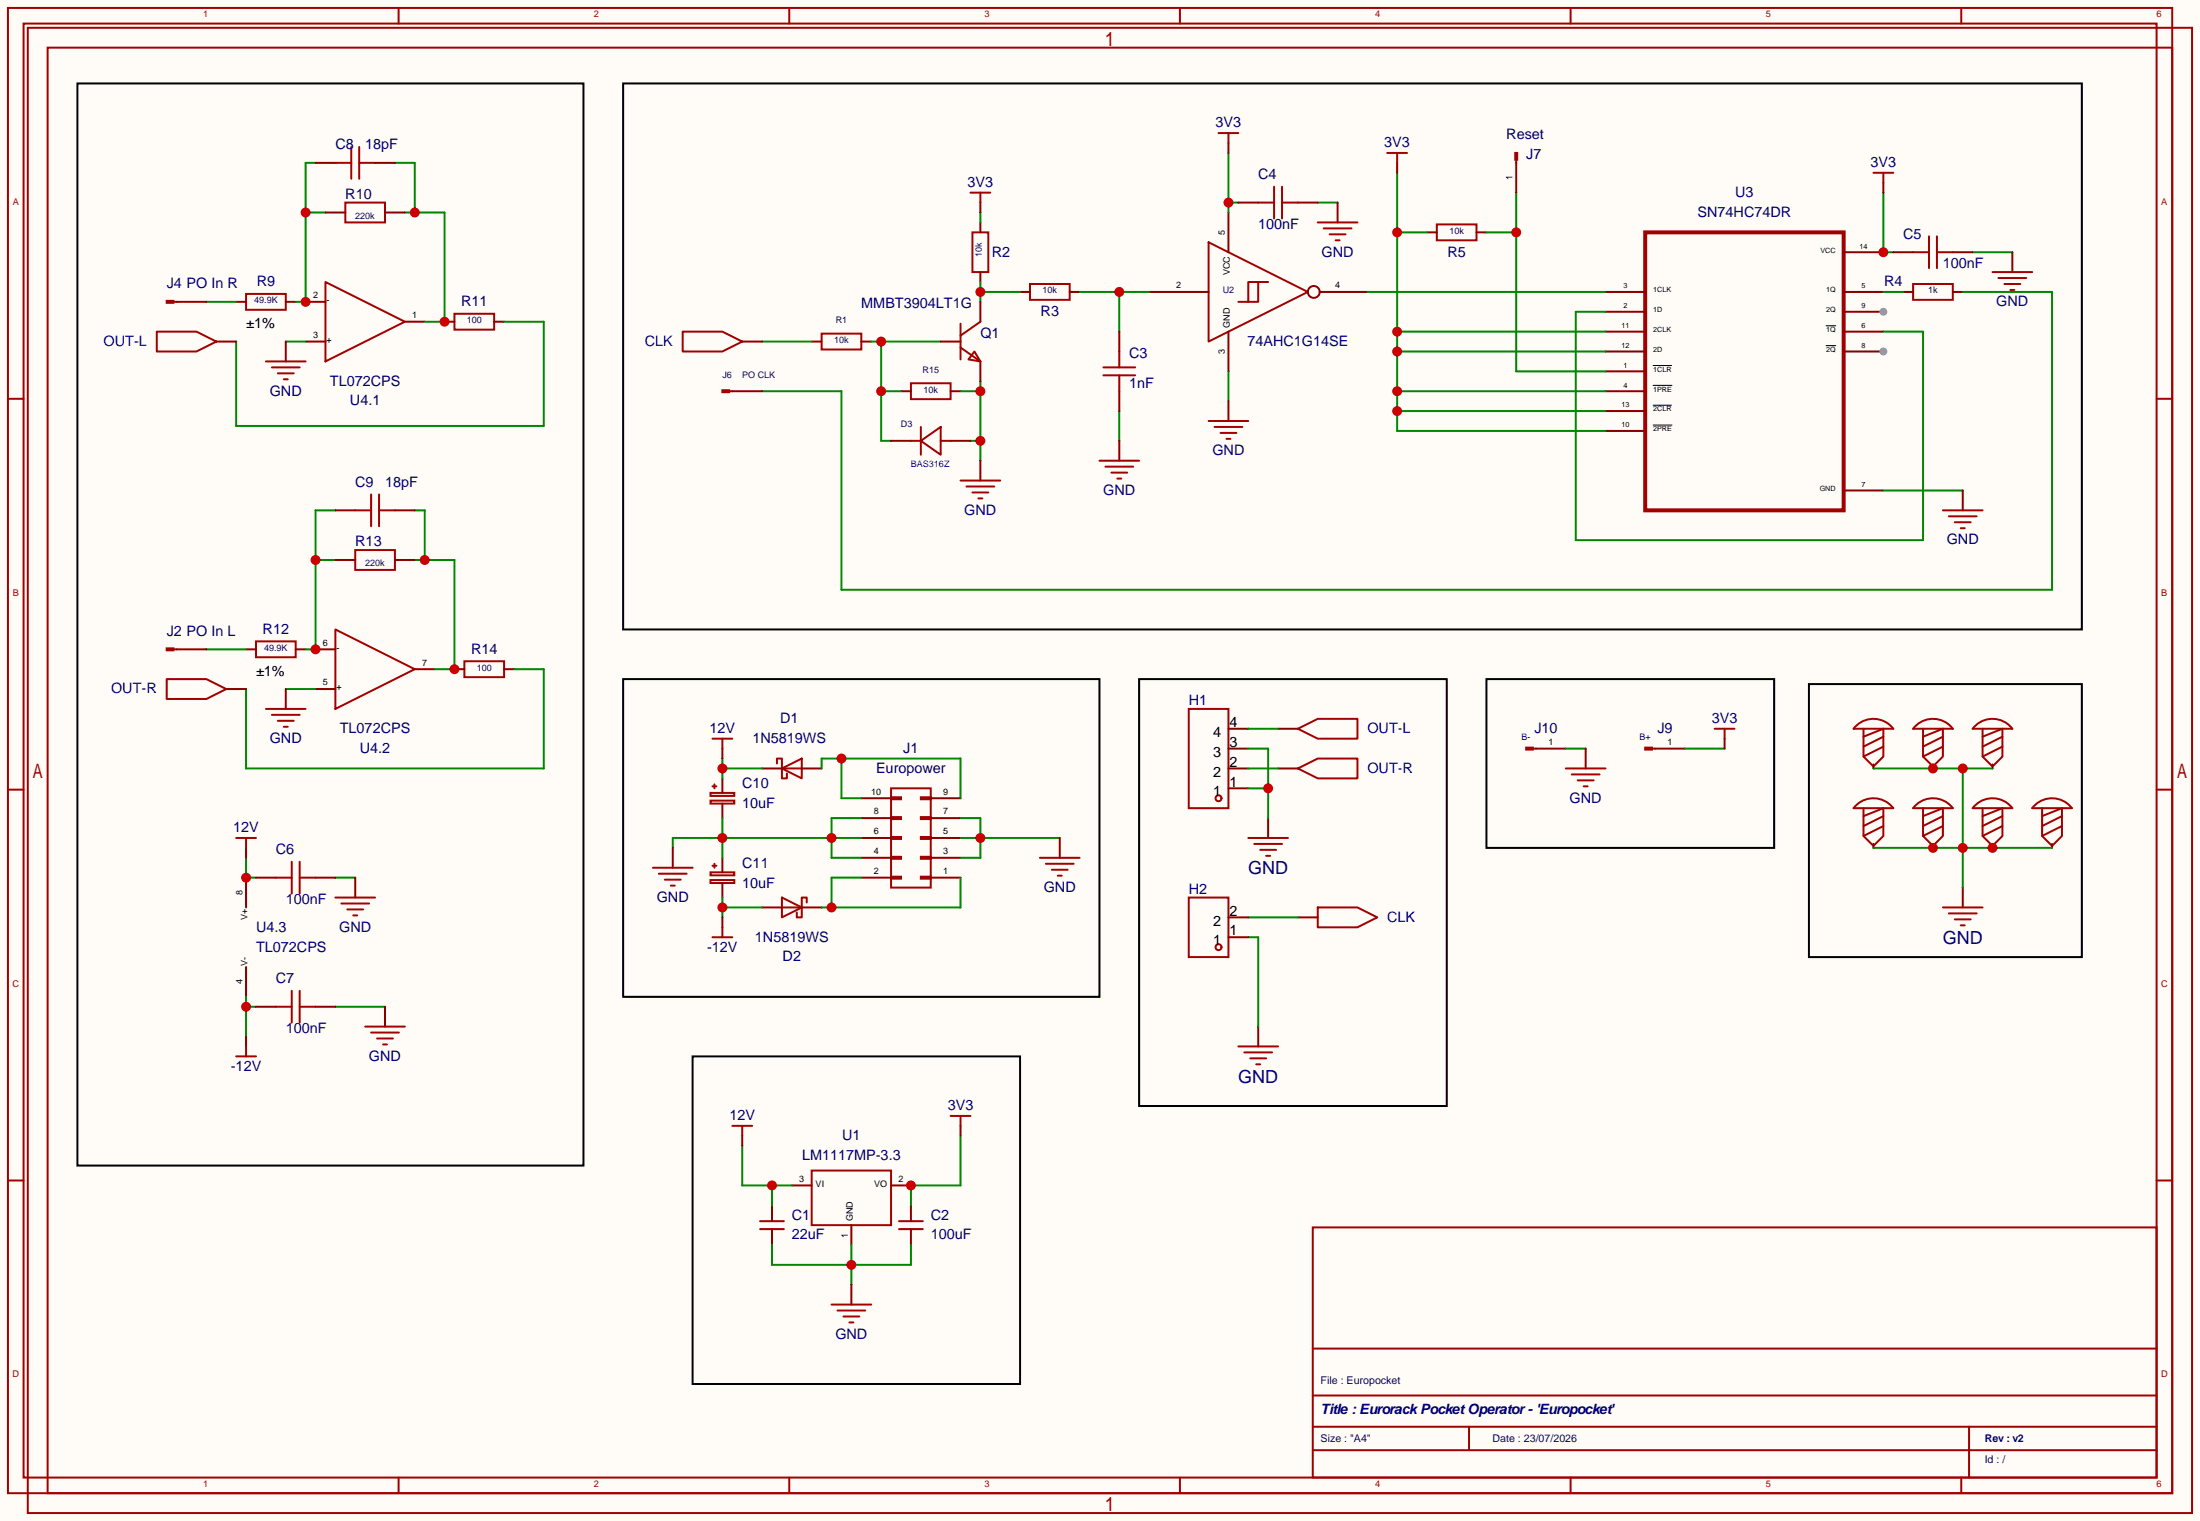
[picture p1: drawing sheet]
<svg xmlns="http://www.w3.org/2000/svg" width="282mm" height="195mm" viewBox="0 0 282 195" stroke-linecap="round" stroke-linejoin="round" font-family="sans-serif">
<path d="M0 0h281.6v194.6h-281.6z" fill="#fffcf7"/>
<g fill="none" stroke="#a10000" stroke-width=".25">
<path d="M1 1h277v190h-277zM3 3h273v186h-273zM3.6 3.6h277v190h-277zM6.1 6.1h271.9v184.9h-271.9zM51 1v2M101 1v2M151 1v2M201 1v2M251 1v2M31.5 37.6h5.1v2h-5.1zM41.7 36.1l10.1 5.1-10.1 5zM1 51h2"/>
<path d="M276 51h2M152.1 90.7h5.1v12.7h-5.1zM166.1 98.3l2.6-1.3h5v2.6h-5zM166.1 93.2l2.6-1.2h5v2.5h-5zM237.7 92.8a3.2 3.2 0 0 1 4.6 .4h-5.1zM238.5 93.2v3.6l1.3 1.3 1.2-1.3v-3.6l-2.5 1M241 94.2l-2.5 1.3M241 95.5l-2.5 1.3M245.3 92.8a3.2 3.2 0 0 1 4.6 .4h-5zM246.1 93.2v3.6l1.3 1.3 1.3-1.3v-3.6l-2.6 1M248.7 94.2l-2.6 1.3M248.7 95.5l-2.6 1.3"/>
<path d="M252.9 92.8a3.2 3.2 0 0 1 4.7 .4h-5.1zM253.7 93.2v3.6l1.3 1.3 1.3-1.3v-3.6l-2.6 1M256.3 94.2l-2.6 1.3M256.3 95.5l-2.6 1.3M1 101h2M159.8 107.2h5M160.5 108h3.6M161.3 108.7h2M162.1 109.5h.5M168.7 116.1h5l2.6 1.3-2.6 1.2h-5zM237.7 102.9a3.2 3.2 0 0 1 4.6 .5h-5.1zM238.5 103.4v3.5l1.3 1.3 1.2-1.3v-3.5l-2.5 1"/>
<path d="M241 104.4l-2.5 1.3M241 105.7l-2.5 1.2M245.3 102.9a3.2 3.2 0 0 1 4.6 .5h-5zM246.1 103.4v3.5l1.3 1.3 1.3-1.3v-3.5l-2.6 1M248.7 116.1h5M248.7 104.4l-2.6 1.3M248.7 105.7l-2.6 1.2M249.4 116.8h3.6M250.2 117.6h2M251 118.4h.5M252.9 102.9a3.2 3.2 0 0 1 4.7 .5h-5.1zM253.7 103.4v3.5l1.3 1.3 1.3-1.3v-3.5l-2.6 1"/>
<path d="M256.3 104.4l-2.6 1.3M256.3 105.7l-2.6 1.2M260.5 102.9a3.2 3.2 0 0 1 4.7 .5h-5.1zM261.4 103.4v3.5l1.2 1.3 1.3-1.3v-3.5l-2.5 1M263.9 104.4l-2.5 1.3M263.9 105.7l-2.5 1.2M276 101h2M158.5 133.9h5.1M159.3 134.6h3.5M160 135.4h2.1M160.8 136.2h.5M1 151h2"/>
<path d="M97.3 157.2h3M97.3 156.2h3M103.9 149.7h10.1v7h-10.1zM168 157h108v32h-108zM276 151h2M168 178.5h108M168 172.5h108M51 189v2M101 189v2M151 189v2M168 185.5h108M168 182.5h108"/>
<path d="M188 182.5v3M201 189v2M251 189v2M252 182.5v6.5"/>
<circle cx="156" cy="102.1" r=".38"/>
</g>
<g fill="none" stroke="#870000" stroke-width=".25">
<path d="M30.2 38.6h1.3M36.6 38.6h1.2M39.1 38.6h2.6M39.1 43.7h2.6M51.8 41.2h2.6M157.2 98.3h2.6M157.2 95.8h2.6M157.2 93.2h2.6M163.6 98.3h2.5M163.6 93.2h2.5M239.8 97.8v.5M247.4 97.8v.5"/>
<path d="M255 97.8v.5M157.2 100.8h2.6M162.3 104.7v2.5M166.1 117.4h2.6M239.8 108v.5M247.4 108v.5M251.2 113.5v2.6M255 108v.5M262.6 108v.5M161 131.3v2.6M98.8 154.2v2M98.8 157.2v2.1"/>
<path d="M101.3 151.6h2.6M109 156.7v2.6M114 151.6h2.6"/>
</g>
<path d="M239.8 98.3h15.2M251.2 98.3v15.2M239.8 108.5h22.8" fill="none" stroke="#008700" stroke-width=".25"/>
<g fill="#c00">
<circle cx="247.4" cy="108.5" r=".63"/>
<circle cx="251.2" cy="108.5" r=".63"/>
<circle cx="255" cy="108.5" r=".63"/>
<circle cx="251.2" cy="98.3" r=".63"/>
<circle cx="247.4" cy="98.3" r=".63"/>
</g>
<g fill="none" stroke="#a10000" stroke-width=".25">
<path d="M124.5 29.7h2v5.1h-2zM131.8 36.3h5.1v2.1h-5.1zM154.7 31l12.7 6.3-12.7 6.4zM161 36.1v2.5h-1.2M162.3 36.1h-2.5v2.5h-1.3M244.9 36.3h5v2.1h-5zM58.2 40.1h5v2.1h-5zM105.2 42.7h5v2h-5zM116.6 49h5.1v2.1h-5.1zM32.8 82h5v2.1h-5zM42.9 80.5l10.2 5.1-10.2 5.1zM59.4 84.6h5.1v2h-5.1z"/>
<path d="M99.4 97.7v-.7h.7v2.6h.6v-.7M100.1 98.3l2.5-1.3v2.6zM100.1 98.3h2.5M195.3 95.6h.9v.3h-.9zM196.2 95.8h.4M210.6 95.6h.8v.3h-.8zM211.4 95.8h.4M100.1 114.8l2.5 1.3-2.5 1.3zM100.1 116.1h2.5M103.3 115.5v-.7h-.7v2.6h-.6v-.7M114 100.8h5.1v12.7h-5.1zM114 102h1.3v.2h-1.3z"/>
<path d="M114 104.5h1.3v.3h-1.3zM114 107.1h1.3v.2h-1.3zM114 109.6h1.3v.3h-1.3zM114 112.1h1.3v.3h-1.3zM117.9 102h1.2v.2h-1.2zM117.9 104.5h1.2v.3h-1.2zM117.9 107.1h1.2v.2h-1.2zM117.9 109.6h1.2v.3h-1.2zM117.9 112.1h1.2v.3h-1.2zM115.1 157.2h3M115.1 156.2h3"/>
</g>
<g fill="none" stroke="#870000" stroke-width=".25">
<path d="M125.5 28.5v1.2M125.5 34.8v1.3M130.6 37.3h1.2M136.9 37.3h1.3M147.1 37.3h7.6M157.2 27.2v5.1M168.9 37.3h6.1M205.5 37.3h5.1M205.5 39.9h5.1M236 37.3h5M236 32.3h5M243.6 37.3h1.3"/>
<path d="M249.9 37.3h1.3M56.9 41.2h1.3M63.2 41.2h1.3M103.9 43.7h1.3M110.2 43.7h1.3M115.3 50h1.3M121.7 50h1.2M157.2 42.4v5.1M205.5 50h5.1M205.5 47.5h5.1M205.5 55.1h5.1M205.5 42.4h5.1"/>
<path d="M205.5 45h5.1M205.5 52.6h5.1M236 42.4h5M236 45h5M236 62.7h5M31.5 83.1h1.3M37.8 83.1h1.3M40.4 83.1h2.5M40.4 88.1h2.5M53.1 85.6h2.5M58.2 85.6h1.2M64.5 85.6h1.3"/>
<path d="M97.5 98.3h2.6M102.6 98.3h2.6M196.6 95.8h3.8M211.8 95.8h3.8M97.5 116.1h2.6M102.6 116.1h2.6M110.2 112.3h3.8M110.2 102.1h3.8M110.2 109.7h3.8M110.2 107.2h3.8M110.2 104.7h3.8M119.1 112.3h3.8"/>
<path d="M119.1 102.1h3.8M119.1 109.7h3.8M119.1 107.2h3.8M119.1 104.7h3.8M116.6 154.2v2M116.6 157.2v2.1"/>
<circle cx="168.1" cy="37.3" r=".76"/>
</g>
<path d="M210.6 29.7h25.4v35.6h-25.4z" fill="none" stroke="#a10000" stroke-width=".51"/>
<path d="M211.6 46.8h2.3M211.6 54.4h2.4M211.6 51.8h2.3M211.6 49.3h2.4M233.7 41.7h1.2" fill="none" stroke="#000" stroke-width=".13"/>
<circle cx="241" cy="45" r=".51" fill="#999"/>
<path d="M233.7 44.2h1.2" fill="none" stroke="#000" stroke-width=".13"/>
<path d="M236 39.9h5" fill="none" stroke="#870000" stroke-width=".25"/>
<circle cx="241" cy="39.9" r=".51" fill="#999"/>
<path d="M182.6 29.7h1.3M189 29.7h1.2M92.5 99.6v1.8M31.5 112.3v3.8M92.5 102.8v1.9M92.5 109.7v1.9M92.5 113v1.8M31.5 123.7v3.8" fill="none" stroke="#870000" stroke-width=".25"/>
<path d="M183.9 28.7h5.1v2h-5.1zM90.9 102.4h3.1v.4h-3.1zM90.9 101.4h3.1v.4h-3.1zM90.9 112.6h3.1v.4h-3.1zM90.9 111.6h3.1v.4h-3.1zM91.2 100.6h.5M91.2 110.8h.5M91.4 100.3v.5M91.4 110.5v.5" fill="none" stroke="#a10000" stroke-width=".25"/>
<path d="M157.2 19.6v7.6M157.2 25.9h1.3" fill="none" stroke="#008700" stroke-width=".25"/>
<circle cx="157.2" cy="25.9" r=".63" fill="#c00"/>
<path d="M105.2 98.3v-1.3h17.7v5.1M107.7 97v5.1h2.5" fill="none" stroke="#008700" stroke-width=".25"/>
<circle cx="107.7" cy="97" r=".63" fill="#c00"/>
<path d="M26.4 38.6h3.8M241 24.6v7.7h1.3M200.4 95.8h2.5" fill="none" stroke="#008700" stroke-width=".25"/>
<circle cx="241" cy="32.3" r=".63" fill="#c00"/>
<path d="M178.8 22.1v33h26.7M178.8 29.7h3.8M178.8 45h26.7M178.8 42.4h26.7M178.8 50h26.7M178.8 52.6h26.7" fill="none" stroke="#008700" stroke-width=".25"/>
<g fill="#c00">
<circle cx="178.8" cy="52.6" r=".63"/>
<circle cx="178.8" cy="50" r=".63"/>
<circle cx="178.8" cy="45" r=".63"/>
<circle cx="178.8" cy="42.4" r=".63"/>
<circle cx="178.8" cy="29.7" r=".63"/>
</g>
<path d="M40.4 71.6h2.5M42.9 65.3h-2.5v17.8h-1.3" fill="none" stroke="#008700" stroke-width=".25"/>
<g fill="#c00">
<circle cx="40.4" cy="83.1" r=".63"/>
<circle cx="40.4" cy="71.6" r=".63"/>
</g>
<path d="M122.9 104.7h2.6v5h-2.6M122.9 107.2h12.7" fill="none" stroke="#008700" stroke-width=".25"/>
<circle cx="125.5" cy="107.2" r=".63" fill="#c00"/>
<path d="M36.6 43.7h2.5M110.2 112.3h-3.8v3.8M122.9 112.3v3.8h-17.7" fill="none" stroke="#008700" stroke-width=".25"/>
<circle cx="106.4" cy="116.1" r=".63" fill="#c00"/>
<path d="M50.5 20.8h2.6v6.4M51.8 27.2h5.1v14h-2.5M251.2 37.3h11.4v38.1h-154.9v-25.4h-10.2M97.5 43.7h6.4M65.8 85.6h3.8v12.7h-38.1v-10.2" fill="none" stroke="#008700" stroke-width=".25"/>
<g fill="#c00">
<circle cx="56.9" cy="41.2" r=".63"/>
<circle cx="53.1" cy="27.2" r=".63"/>
</g>
<path d="M92.5 104.7v5M110.2 104.7h-3.8v5h3.8M110.2 107.2h-24.1v1.3" fill="none" stroke="#008700" stroke-width=".25"/>
<g fill="#c00">
<circle cx="106.4" cy="107.2" r=".63"/>
<circle cx="92.5" cy="107.2" r=".63"/>
</g>
<path d="M98.8 159.3v2.5h17.8v-2.5M109 159.3v5" fill="none" stroke="#008700" stroke-width=".25"/>
<circle cx="109" cy="161.8" r=".63" fill="#c00"/>
<path d="M92.5 114.8v2.6M92.5 116.1h5" fill="none" stroke="#008700" stroke-width=".25"/>
<circle cx="92.5" cy="116.1" r=".63" fill="#c00"/>
<path d="M31.5 127.5v5.1M31.5 128.8h1.3" fill="none" stroke="#008700" stroke-width=".25"/>
<circle cx="31.5" cy="128.8" r=".63" fill="#c00"/>
<path d="M125.5 36.1v2.5M125.5 37.3h5.1" fill="none" stroke="#008700" stroke-width=".25"/>
<circle cx="125.5" cy="37.3" r=".63" fill="#c00"/>
<path d="M205.5 39.9h-3.8v29.2h44.4v-26.7h-5.1M122.9 145.3v6.3h-6.3v2.6" fill="none" stroke="#008700" stroke-width=".25"/>
<circle cx="116.6" cy="151.6" r=".63" fill="#c00"/>
<path d="M53.1 65.3h1.3v6.3M53.1 71.6h5.1v14h-2.6" fill="none" stroke="#008700" stroke-width=".25"/>
<g fill="#c00">
<circle cx="54.4" cy="71.6" r=".63"/>
<circle cx="58.2" cy="85.6" r=".63"/>
</g>
<path d="M111.5 43.7h8.9M112.8 43.7v12.7h1.2M112.8 50h2.5" fill="none" stroke="#008700" stroke-width=".25"/>
<g fill="#c00">
<circle cx="112.8" cy="43.7" r=".63"/>
<circle cx="112.8" cy="50" r=".63"/>
</g>
<path d="M190.2 29.7h3.9M194.1 24.6v22.9h11.4" fill="none" stroke="#008700" stroke-width=".25"/>
<circle cx="194.1" cy="29.7" r=".63" fill="#c00"/>
<path d="M168.7 25.9h2.5M157.2 47.5v3.8M26.4 83.1h5.1M31.5 109.7v2.6h1.3" fill="none" stroke="#008700" stroke-width=".25"/>
<circle cx="31.5" cy="112.3" r=".63" fill="#c00"/>
<path d="M241 37.3h2.6M252.5 32.3h5.1M122.9 50h2.6M124.2 56.4h1.3M125.5 48.8v10.1" fill="none" stroke="#008700" stroke-width=".25"/>
<g fill="#c00">
<circle cx="125.5" cy="50" r=".63"/>
<circle cx="125.5" cy="56.4" r=".63"/>
</g>
<path d="M64.5 41.2h5.1v13.3h-39.4v-10.8M92.5 97v2.6M92.5 98.3h5" fill="none" stroke="#008700" stroke-width=".25"/>
<circle cx="92.5" cy="98.3" r=".63" fill="#c00"/>
<path d="M138.2 37.3h8.9M143.3 37.3v5.1" fill="none" stroke="#008700" stroke-width=".25"/>
<circle cx="143.3" cy="37.3" r=".63" fill="#c00"/>
<path d="M39.1 27.2h2.6M40.4 20.8h-1.3v17.8h-1.3" fill="none" stroke="#008700" stroke-width=".25"/>
<g fill="#c00">
<circle cx="39.1" cy="27.2" r=".63"/>
<circle cx="39.1" cy="38.6" r=".63"/>
</g>
<path d="M95 146.6v5h6.3M98.8 151.6v2.6" fill="none" stroke="#008700" stroke-width=".25"/>
<circle cx="98.8" cy="151.6" r=".63" fill="#c00"/>
<path d="M125.5 27.2v1.3M175 37.3h30.5M143.3 52.6v3.8M241 62.7h10.2M36.6 88.1h3.8M159.8 95.8h2.5v8.9M215.6 95.8h5.1M42.9 112.3h2.6M159.8 117.4h6.3M159.8 119.9h1.2v11.4M159.8 100.8h2.5M42.9 128.8h6.4" fill="none" stroke="#008700" stroke-width=".25"/>
<g fill="none" stroke="#870000" stroke-width=".25">
<path d="M157.2 18.3v1.3M22.6 38.6h3.8M41.7 27.2h2.5M49.3 27.2h2.5M125.5 25.9v1.3M125.5 38.6v2.6M158.5 25.9h2.5M166.1 25.9h2.6M171.2 25.9v2.6M178.8 20.8v1.3M194.1 20.8v3.8M241 23.4v1.2"/>
<path d="M242.3 32.3h2.6M249.9 32.3h2.6M257.6 32.3v2.5M36.6 43.7v2.5M93.7 50h3.8M114 56.4h2.6M120.4 43.7h2.5M121.7 56.4h2.5M125.5 46.2v2.6M125.5 58.9v2.6M143.3 42.4v2.6M143.3 50v2.6"/>
<path d="M143.3 56.4v2.5M157.2 51.3v2.6M42.9 71.6h2.6M50.5 71.6h2.6M251.2 62.7v2.6M22.6 83.1h3.8M36.6 88.1v2.6M92.5 95.8v1.2M202.9 95.8v2.5M220.7 94.5v1.3M31.5 108.5v1.2M32.8 112.3h2.5"/>
<path d="M40.4 112.3h2.5M45.5 112.3v2.5M86.1 108.5v2.5M92.5 117.4v1.2M135.6 107.2v2.5M31.5 132.6v1.3M32.8 128.8h2.5M40.4 128.8h2.5M49.3 128.8v2.5M95 145.3v1.3M122.9 144v1.3M109 164.3v2.6"/>
</g>
<g fill="none" stroke="#a10000" stroke-width=".25">
<path d="M156 17h2.5M157.2 17v1.3M177.5 19.6h2.6M178.8 19.6v1.2M193.9 19.6h.3v.8h-.3zM21.3 38.5h.9v.2h-.9zM22.2 38.6h.4M44.2 25.9h5.1v2.6h-5.1zM124.2 24.6h2.5M125.5 24.6v1.3M161 25.9h2.1M163.1 23.9v4"/>
<path d="M164.1 25.9h2M164.1 23.9v4M168.7 28.5h5M169.4 29.2h3.6M170.2 30h2M170.9 30.7h.5M194.1 20.4v.4M239.8 22.1h2.5M241 22.1v1.3M244.9 32.3h2M246.9 30.2v4.1M247.9 32.3h2"/>
<path d="M247.9 30.2v4.1M255 34.8h5.1M255.8 35.6h3.5M256.5 36.3h2.1M257.3 37.1h.5M34 46.2h5.1M34.8 47h3.6M35.6 47.8h2M36.3 48.5h.5M92.5 49.9h.8v.3h-.8zM93.3 50h.4M116.6 56.4h1.3"/>
<path d="M117.9 56.4l2.5-1.8v3.6zM117.9 54.6v3.6M120.4 56.4h1.3M122.9 44.5l2.6 1.7M122.9 41.4v4.6M124.7 45l.8 1.2-1.5-.2zM125.5 41.2l-2.6 1.7M140.7 58.9h5.1M141.2 48h4.1M141.2 47h4.1M141.5 59.7h3.5M143.3 45v2"/>
<path d="M143.3 48v2M154.7 53.9h5.1M155.4 54.6h3.6M156.2 55.4h2M157 56.1h.5M45.5 70.4h5v2.5h-5zM122.9 61.5h5.1M123.7 62.2h3.6M124.5 63h2M125.2 63.8h.5M142.2 60.5h2.1M143 61.2h.5"/>
<path d="M248.7 65.3h5M249.4 66h3.6M250.2 66.8h2M251 67.6h.5M21.3 82.9h.9v.3h-.9zM22.2 83.1h.4M34 90.7h5.1M34.8 91.4h3.6M35.6 92.2h2M36.3 93h.5M91.2 94.5h2.5M92.5 94.5v1.3"/>
<path d="M200.4 98.3h5.1M201.2 99.1h3.5M201.9 99.8h2.1M219.5 93.2h2.5M220.7 93.2v1.3M30.2 107.2h2.6M31.5 107.2v1.3M35.3 112.3h2M37.3 110.2v4.1M38.4 112.3h2M38.4 110.2v4.1M42.9 114.8h5.1"/>
<path d="M43.7 115.6h3.5M44.4 116.3h2.1M45.2 117.1h.5M83.6 111h5M84.3 111.8h3.6M85.1 112.5h2M85.9 113.3h.5M91.2 119.9h2.5M92.5 118.6v1.3M133.1 109.7h5.1M133.9 110.5h3.5M134.6 111.3h2.1"/>
<path d="M135.4 112h.5M202.7 100.6h.5M30.2 135.1h2.6M31.5 133.9v1.2M35.3 128.8h2M37.3 126.8v4M38.4 126.8v4M38.4 128.8h2M46.7 131.3h5.1M47.5 132.1h3.6M48.3 132.8h2M49 133.6h.5"/>
<path d="M93.7 144h2.6M95 144v1.3M121.7 142.8h2.5M122.9 142.8v1.2M106.4 166.9h5.1M107.2 167.6h3.5M107.9 168.4h2.1M108.7 169.2h.5"/>
</g>
<circle cx="162.3" cy="100.8" r=".63" fill="#c00"/>
<path d="M159.8 98.3h3.8M159.8 93.2h3.8" fill="none" stroke="#008700" stroke-width=".25"/>
<path d="M40.4 20.8h2.5M48 20.8h2.5M27.7 43.7h2.5M95 43.7h2.5M42.9 65.3h2.6M50.5 65.3h2.6M29 88.1h2.5M157.2 119.9h2.6M157.2 117.4h2.6" fill="none" stroke="#870000" stroke-width=".25"/>
<g fill="none" stroke="#a10000" stroke-width=".25">
<path d="M45 18.8v4.1M46 18.8v4.1M42.9 20.8h2.1M46 20.8h2M20.1 42.4h5l2.6 1.3-2.6 1.3h-5zM87.4 42.4h5.1l2.5 1.3-2.5 1.3h-5.1zM45.5 65.3h2M47.5 63.3v4M48.5 65.3h2M48.5 63.3v4M21.3 86.9h5.1l2.6 1.2-2.6 1.3h-5.1zM152.1 114.8h5.1v7.6h-5.1z"/>
<circle cx="156" cy="121.2" r=".38"/>
</g>
<path d="M9.9 10.7h64.8v138.4h-64.8zM79.8 10.7h186.6v69.8h-186.6zM79.8 86.9h60.9v40.6h-60.9zM145.8 86.9h39.4v54.6h-39.4zM190.2 86.9h36.9v21.6h-36.9zM231.5 87.5h34.9v34.9h-34.9zM88.6 135.1h42v41.9h-42z" fill="none" stroke="#000" stroke-width=".25"/>
<g font-size="2.3" fill="#000080">
<text x="159.7" y="111.8">GND</text>
<text x="248.6" y="120.7">GND</text>
<text x="158.5" y="138.5">GND</text>
</g>
<g font-size="1.8" fill="#000080">
<text x="155.6" y="16.3">3V3</text>
<text x="192.8" y="17.8">Reset</text>
<text x="42.9" y="19.1">C8</text>
<text x="46.7" y="19.1">18pF</text>
<text x="123.8" y="23.9">3V3</text>
<text x="161" y="22.9">C4</text>
<text x="177.2" y="18.8">3V3</text>
<text x="195.3" y="20.4">J7</text>
<text x="239.4" y="21.4">3V3</text>
<text x="44.2" y="25.5">R10</text>
<text x="161" y="29.3">100nF</text>
<text x="217.3" y="27.7">SN74HC74DR</text>
<text x="222.1" y="25.2">U3</text>
<text x="126.9" y="32.8">R2</text>
<text x="169.1" y="32.8">GND</text>
<text x="185.3" y="32.8">R5</text>
<text x="243.6" y="30.5">C5</text>
<text x="248.7" y="34.3">100nF</text>
<text x="21.3" y="36.9">J4 PO In R</text>
<text x="32.9" y="36.6">R9</text>
<text x="59" y="39.2">R11</text>
<text x="110.2" y="39.4">MMBT3904LT1G</text>
<text x="133.2" y="40.4">R3</text>
<text x="241.1" y="36.6">R4</text>
<text x="255.5" y="39.2">GND</text>
<text x="125.5" y="43.2">Q1</text>
<text x="144.5" y="45.8">C3</text>
<text x="159.6" y="44.2">74AHC1G14SE</text>
<text x="34.5" y="50.6">GND</text>
<text x="42.2" y="49.3">TL072CPS</text>
<text x="44.8" y="51.9">U4.1</text>
<text x="144.5" y="49.6">1nF</text>
<text x="155.2" y="58.2">GND</text>
<text x="45.5" y="62.3">C9</text>
<text x="49.3" y="62.3">18pF</text>
<text x="123.4" y="65.8">GND</text>
<text x="141.2" y="63.3">GND</text>
<text x="45.5" y="69.9">R13</text>
<text x="249.2" y="69.6">GND</text>
<text x="21.3" y="81.3">J2 PO In L</text>
<text x="33.6" y="81.1">R12</text>
<text x="60.3" y="83.6">R14</text>
<text x="34.5" y="95">GND</text>
<text x="43.5" y="93.8">TL072CPS</text>
<text x="90.8" y="93.8">12V</text>
<text x="96.3" y="95">1N5819WS</text>
<text x="99.8" y="92.5">D1</text>
<text x="152.1" y="90.2">H1</text>
<text x="196.4" y="93.8">J10</text>
<text x="212.1" y="93.8">J9</text>
<text x="219.1" y="92.5">3V3</text>
<text x="46.1" y="96.3">U4.2</text>
<text x="95" y="100.9">C10</text>
<text x="112.1" y="98.9">Europower</text>
<text x="115.6" y="96.3">J1</text>
<text x="29.9" y="106.5">12V</text>
<text x="95" y="103.4">10uF</text>
<text x="200.9" y="102.7">GND</text>
<text x="35.3" y="109.3">C6</text>
<text x="95" y="111">C11</text>
<text x="95" y="113.6">10uF</text>
<text x="32.8" y="119.2">U4.3</text>
<text x="36.6" y="115.6">100nF</text>
<text x="43.4" y="119.2">GND</text>
<text x="84.1" y="115.4">GND</text>
<text x="133.6" y="114.1">GND</text>
<text x="152.1" y="114.4">H2</text>
<text x="32.8" y="121.7">TL072CPS</text>
<text x="35.3" y="125.8">C7</text>
<text x="90.5" y="121.7">-12V</text>
<text x="96.6" y="120.4">1N5819WS</text>
<text x="100.2" y="123">D2</text>
<text x="29.5" y="137">-12V</text>
<text x="36.6" y="132.1">100nF</text>
<text x="47.2" y="135.7">GND</text>
<text x="93.4" y="143.3">12V</text>
<text x="121.3" y="142">3V3</text>
<text x="102.7" y="148.4">LM1117MP-3.3</text>
<text x="107.8" y="145.8">U1</text>
<text x="101.3" y="156">C1</text>
<text x="101.3" y="158.6">22uF</text>
<text x="119.1" y="156">C2</text>
<text x="119.1" y="158.6">100uF</text>
<text x="106.9" y="171.2">GND</text>
<text x="169" y="180.9">Title : Eurorack Pocket Operator - 'Europocket'</text>
</g>
<g font-size="1.8">
<text x="31.5" y="42">±1%</text>
<text x="32.8" y="86.4">±1%</text>
<text x="155.3" y="94.3">4</text>
<text x="157.4" y="95.5">3</text>
<text x="157.4" y="93">4</text>
<text x="155.3" y="101.9">1</text>
<text x="155.3" y="99.3">2</text>
<text x="155.3" y="96.8">3</text>
<text x="157.4" y="100.6">1</text>
<text x="157.4" y="98.1">2</text>
<text x="155.3" y="118.4">2</text>
<text x="157.4" y="119.7">1</text>
<text x="157.4" y="117.1">2</text>
<text x="155.3" y="120.9">1</text>
</g>
<g font-size="1.8" fill="#00f">
<text x="13.3" y="44.2">OUT-L</text>
<text x="82.5" y="44.2">CLK</text>
<text x="14.2" y="88.7">OUT-R</text>
<text x="175" y="93.8">OUT-L</text>
<text x="175" y="98.9">OUT-R</text>
<text x="177.5" y="117.9">CLK</text>
</g>
<g font-size="1.4" fill="#000080">
<text x="169" y="177">File : Europocket</text>
<text x="169" y="184.4">Size : &quot;A4&quot;</text>
<text x="191" y="184.4">Date : 23/07/2026</text>
<text x="254" y="184.4">Rev : v2</text>
<text x="254" y="187.2">Id : /</text>
</g>
<g font-size="1.2" fill="#a00000">
<text x="26" y="2.2">1</text>
<text x="76" y="2.2">2</text>
<text x="126" y="2.2">3</text>
<text x="176" y="2.2">4</text>
<text x="226" y="2.2">5</text>
<text x="276" y="2.2">6</text>
<text x="1.6" y="26.2">A</text>
<text x="276.6" y="26.2">A</text>
<text x="1.6" y="76.2">B</text>
<text x="276.6" y="76.2">B</text>
<text x="1.6" y="126.2">C</text>
<text x="276.6" y="126.2">C</text>
<text x="1.6" y="176.2">D</text>
<text x="276.6" y="176.2">D</text>
<text x="26" y="190.2">1</text>
<text x="76" y="190.2">2</text>
<text x="126" y="190.2">3</text>
<text x="176" y="190.2">4</text>
<text x="226" y="190.2">5</text>
<text x="276" y="190.2">6</text>
</g>
<g font-size="1.2">
<text x="193.6" y="23.1" transform="rotate(-90 193.6 23.1)">1</text>
<text x="156.8" y="30" transform="rotate(-90 156.8 30)">5</text>
<text x="157.4" y="35.2" transform="rotate(-90 157.4 35.2)">VCC</text>
<text x="40.1" y="38.2">2</text>
<text x="41.8" y="38.8">-</text>
<text x="52.8" y="40.7">1</text>
<text x="150.6" y="36.9">2</text>
<text x="157.4" y="41.9" transform="rotate(-90 157.4 41.9)">GND</text>
<text x="170.9" y="36.9">4</text>
<text x="40.1" y="43.2">3</text>
<text x="41.8" y="43.9">+</text>
<text x="156.8" y="45.3" transform="rotate(-90 156.8 45.3)">3</text>
<text x="41.3" y="82.6">6</text>
<text x="43.1" y="83.2">-</text>
<text x="41.3" y="87.7">5</text>
<text x="43.1" y="88.3">+</text>
<text x="54" y="85.1">7</text>
<text x="198.2" y="95.3">1</text>
<text x="213.4" y="95.3">1</text>
<text x="111.5" y="101.7">10</text>
<text x="120.7" y="101.7">9</text>
<text x="111.8" y="106.7">6</text>
<text x="111.8" y="104.2">8</text>
<text x="120.7" y="106.7">5</text>
<text x="120.7" y="104.2">7</text>
<text x="111.8" y="111.8">2</text>
<text x="111.8" y="109.3">4</text>
<text x="120.7" y="111.8">1</text>
<text x="120.7" y="109.3">3</text>
<text x="31" y="114.5" transform="rotate(-90 31 114.5)">8</text>
<text x="31.7" y="117.7" transform="rotate(-90 31.7 117.7)">V+</text>
<text x="31" y="125.9" transform="rotate(-90 31 125.9)">4</text>
<text x="31.7" y="123.6" transform="rotate(-90 31.7 123.6)">V-</text>
<text x="102.3" y="151.2">3</text>
<text x="104.4" y="151.8">VI</text>
<text x="111.9" y="151.8">VO</text>
<text x="115" y="151.2">2</text>
<text x="108.5" y="158.3" transform="rotate(-90 108.5 158.3)">1</text>
<text x="109.1" y="156.2" transform="rotate(-90 109.1 156.2)">GND</text>
</g>
<g font-size="1.2" fill="#000080">
<text x="45.5" y="28">220k</text>
<text x="185.5" y="29.9">10k</text>
<text x="125.6" y="32.9" transform="rotate(-90 125.6 32.9)">10k</text>
<text x="32.5" y="38.8">49.9K</text>
<text x="59.7" y="41.3">100</text>
<text x="107" y="41.3">R1</text>
<text x="133.4" y="37.5">10k</text>
<text x="156.5" y="37.5">U2</text>
<text x="246.8" y="37.5">1k</text>
<text x="106.8" y="43.9">10k</text>
<text x="118.1" y="47.7">R15</text>
<text x="92.5" y="48.3">J6</text>
<text x="95" y="48.3">PO CLK</text>
<text x="118.2" y="50.2">10k</text>
<text x="115.3" y="54.7">D3</text>
<text x="46.7" y="72.4">220k</text>
<text x="33.8" y="83.2">49.9K</text>
<text x="61" y="85.8">100</text>
<text x="209.8" y="94.7">B+</text>
</g>
<g font-size="1.2" fill="#00f">
<text x="116.6" y="59.7">BAS316Z</text>
<text x="194.7" y="94.7">B-</text>
</g>
<g font-size=".9">
<text x="233" y="32.3">VCC</text>
<text x="238" y="31.8">14</text>
<text x="207.5" y="42">11</text>
<text x="207.8" y="39.4">2</text>
<text x="207.8" y="36.9">3</text>
<text x="211.6" y="39.9">1D</text>
<text x="211.6" y="37.4">1CLK</text>
<text x="233.7" y="37.4">1Q</text>
<text x="233.7" y="39.9">2Q</text>
<text x="238.2" y="36.9">5</text>
<text x="238.2" y="42">6</text>
<text x="238.2" y="39.4">9</text>
<text x="207.5" y="44.5">12</text>
<text x="207.8" y="47">1</text>
<text x="211.6" y="47.6">1CLR</text>
<text x="211.6" y="42.5">2CLK</text>
<text x="211.6" y="45">2D</text>
<text x="233.7" y="42.5">1Q</text>
<text x="233.7" y="45">2Q</text>
<text x="238.2" y="44.5">8</text>
<text x="207.5" y="52.1">13</text>
<text x="207.8" y="49.6">4</text>
<text x="211.6" y="52.6">2CLR</text>
<text x="211.6" y="50.1">1PRE</text>
<text x="207.5" y="54.7">10</text>
<text x="211.6" y="55.2">2PRE</text>
<text x="232.9" y="62.8">GND</text>
<text x="238.2" y="62.3">7</text>
</g>
</svg>
